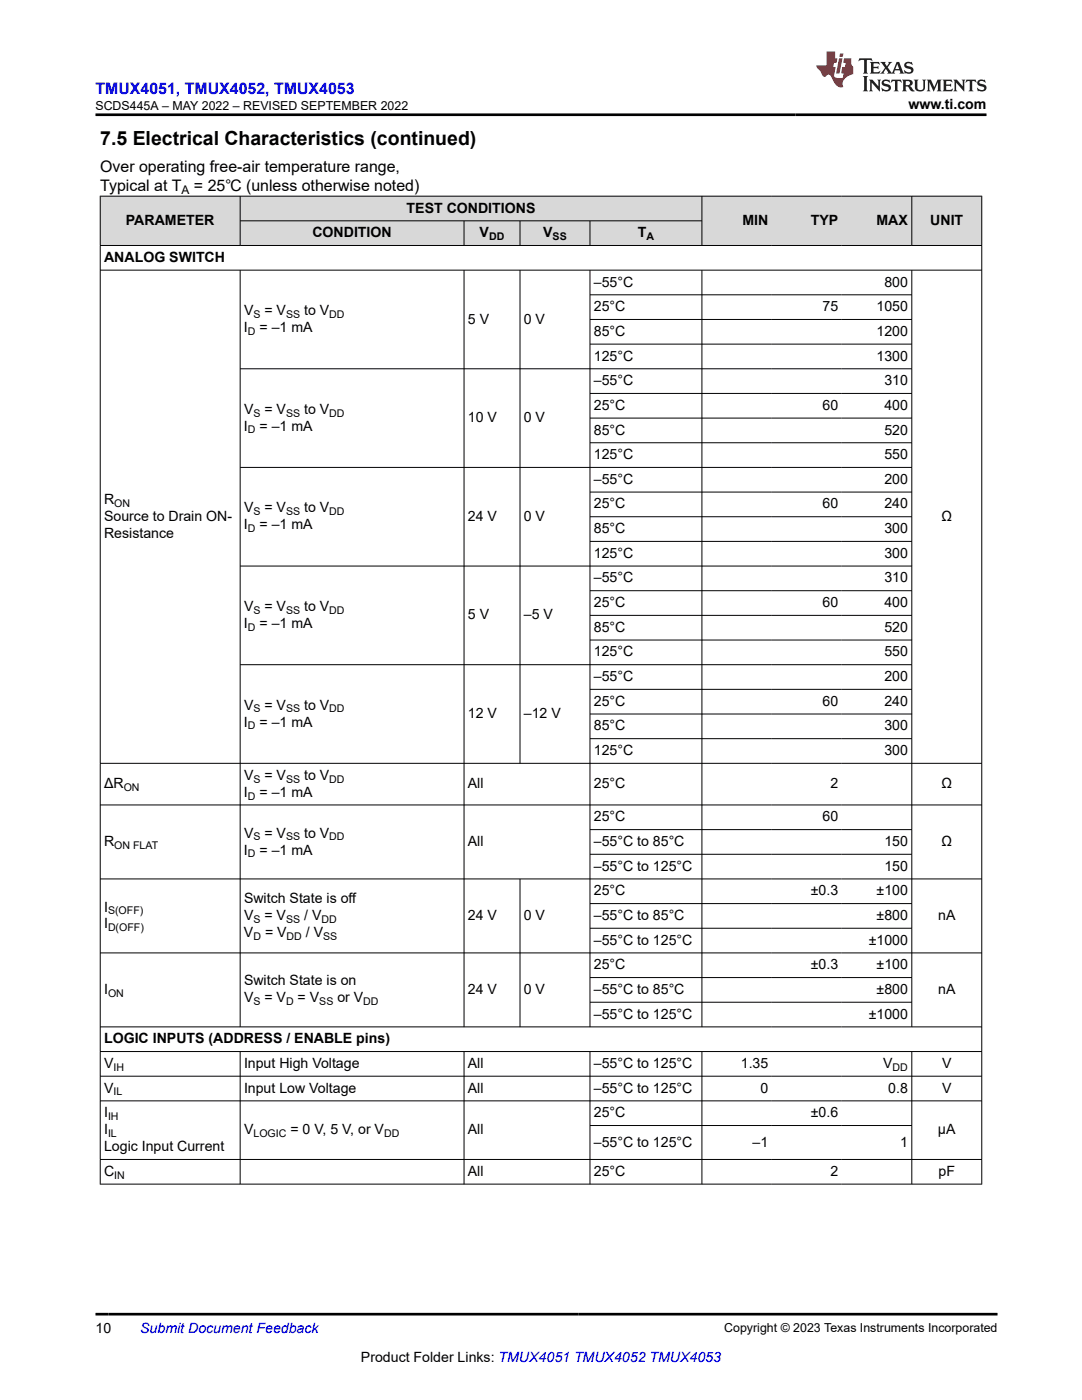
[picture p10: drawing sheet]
<svg xmlns="http://www.w3.org/2000/svg" width="216mm" height="279mm" viewBox="0 0 216 279" stroke-linecap="round" stroke-linejoin="round" font-family="sans-serif">
<g fill="#d8d8d8">
<path d="M20 39.1h175.9v5h-175.9z" fill-rule="evenodd"/>
<path d="M20.1 39.2h27.8v9.7h-27.8z" fill-rule="evenodd"/>
<path d="M48 39.2h92v4.8h-92z" fill-rule="evenodd"/>
<path d="M140.1 39.2h13.9v9.7h-13.9z" fill-rule="evenodd"/>
<path d="M154 39.2h14v9.7h-14z" fill-rule="evenodd"/>
<path d="M168 39.2h13.9v9.7h-13.9z" fill-rule="evenodd"/>
<path d="M182 39.2h13.8v9.7h-13.8z" fill-rule="evenodd"/>
<path d="M48 44.1h44.5v4.8h-44.5z" fill-rule="evenodd"/>
<path d="M92.7 44.1h11v4.8h-11z" fill-rule="evenodd"/>
<path d="M103.8 44.1h13.9v4.8h-13.9z" fill-rule="evenodd"/>
<path d="M117.8 44.1h22.2v4.8h-22.2z" fill-rule="evenodd"/>
</g>
<g fill="none" stroke="#000" stroke-width=".2">
<path d="M19.9 39.1h176.1M20 39.1v197.3M47.9 39.1v10M140.1 39.1v10M181.9 39.1v10M195.9 39.1v197.3M19.9 49h176.1M19.9 53.9h176.1M47.9 53.9v151.1M47.9 44.1h92.2M92.6 44.1v5M92.6 53.9v151.1"/>
<path d="M103.8 44.1v5M103.8 53.9v98.5M117.7 44.1v5M117.7 53.9v151.1M117.7 58.8h64.3M140.1 53.9v151.1M181.9 53.9v151.1M117.7 63.8h64.3M117.7 68.7h64.3M117.7 78.5h64.3M182 73.6h-134.1M117.7 83.4h64.3"/>
<path d="M117.7 88.4h64.3M117.7 98.2h64.3M182 93.3h-134.1M47.9 113h134.1M117.7 103.1h64.3M117.7 108h64.3M117.7 117.9h64.3M47.9 132.7h134.1M117.7 122.8h64.3M117.7 127.7h64.3M117.7 137.6h64.3M19.9 152.3h176.1"/>
<path d="M117.7 142.5h64.3M117.7 147.4h64.3M19.9 160.6h176.1M19.9 175.4h176.1M103.8 175.4v29.6M117.7 165.6h64.3M117.7 170.5h64.3M19.9 190.2h176.1M117.7 180.3h64.3M117.7 185.3h64.3M117.7 195.1h64.3M19.9 204.9h176.1"/>
<path d="M19.9 209.9h176.1M19.9 214.8h176.1M19.9 219.7h176.1M47.9 209.9v26.5M92.6 209.9v26.5M117.7 209.9v26.5M117.7 200h64.3M140.1 209.9v26.5M181.9 209.9v26.5M19.9 231.4h176.1M19.9 236.3h176.1M117.7 224.6h64.3"/>
</g>
<path d="M171.5 11.6l-.2 .6 .5-.2h.6v.1v2.2l-.2 .4h1l-.2-.4v-2.2v-.1h.5l.6 .2-.2-.6zM173.6 12.4l.2 .3v1.6l-.2 .4h1.9l.1-.6a1.08 1.08 0 0 1-1.3 .2v-.7h.6l.4 .2v-.7l-.4 .2h-.6v-.5l.2-.2a1 1 0 0 1 1 .3l-.1-.5zM175.7 12.4l.9 1.1-1 1.2h.9l-.2-.2 .5-.8 .4 .8-.2 .2h1.6l-.2-.2 .2-.5h.9l.1 .5-.1 .2h.9l-.2-.4-.8-1.9h-.5l-.9 2.1-.9-1.1 .9-1h-.8l.2 .2-.4 .6-.4-.6 .2-.2zM179 12.8l.4 1h-.7zM180.7 12.5a.65 .65 0 0 0-.2 .7 .65 .65 0 0 0 .6 .5l.6 .1 .1 .3a.79 .79 0 0 1-.7 .4 .79 .79 0 0 1-.7-.5l.1 .7 .2-.1a.93 .93 0 0 0 1.1 0 .93 .93 0 0 0 .4-.9 1.46 1.46 0 0 0-1.2-.6l-.1-.3a1.09 1.09 0 0 1 1.2 .2l-.2-.6-.1 .1-.5-.2zM172.2 15.2l.2 .4v2.2l-.2 .4h1l-.2-.4v-2.2l.2-.4zM173.4 15.9l.2 .4v1.5l-.2 .4h.8l-.3-.4 .1-1.3 1.6 1.8v-2l.2-.4h-.7l.1 .2 .1 1.1-1.2-1.3zM176.2 16a.65 .65 0 0 0-.2 .8 .65 .65 0 0 0 .6 .4l.6 .2 .1 .2a.79 .79 0 0 1-.7 .4 .79 .79 0 0 1-.7-.5l.1 .7 .2-.1a.93 .93 0 0 0 1.1 .1 .93 .93 0 0 0 .4-1 1.46 1.46 0 0 0-1.2-.5l-.1-.4a1.09 1.09 0 0 1 1.2 .2l-.1-.6-.2 .1-.5-.1zM177.9 15.9l-.1 .6a.63 .63 0 0 1 .8-.3v1.6l-.3 .4h1l-.2-.4v-1.6a.66 .66 0 0 1 .8 .3l-.1-.6zM180 15.9l.2 .4v1.5l-.2 .4h1l-.2-.2-.1-.7h.5l.1 .2a.79 .79 0 0 0 1.2 .6l-1-.9a.61 .61 0 0 0 .6-.6 .61 .61 0 0 0-.5-.7zM180.8 16.2h.1a.47 .47 0 0 1 .5 .1 .47 .47 0 0 1 .1 .5l-.1 .1-.7 .1zM182.3 15.9l.2 .2a2.27 2.27 0 0 0 .4 2 1.04 1.04 0 0 0 1.7-.7v-1.3l.2-.2h-.8l.2 .4v1.1a.6 .6 0 0 1-.6 .6 .6 .6 0 0 1-.6-.6v-1.1l.3-.4zM184.9 15.9l.2 .4v1.5l-.2 .4h.8l-.3-.4v-1.4l.9 1.9 .9-1.9v1.4l-.3 .4h1l-.2-.4v-1.5l.2-.4h-.8l-.7 1.5-.6-1.5zM188.1 15.9l.2 .4v1.5l-.2 .4h1.9l.1-.6a1.09 1.09 0 0 1-1.3 .2v-.7h.6l.4 .2v-.6l-.4 .2h-.6v-.6l.2-.1a1.01 1.01 0 0 1 1 .3l-.1-.6zM190.2 15.9l.3 .4v1.5l-.3 .4h.8l-.2-.4v-1.3l1.6 1.8v-2l.2-.4h-.7l.2 .2v1.1l-1.2-1.3zM192.8 15.9l-.1 .6a.63 .63 0 0 1 .8-.3v1.6l-.3 .4h1l-.2-.4v-1.6a.66 .66 0 0 1 .8 .3l-.1-.6zM195.2 16a.65 .65 0 0 0-.2 .8 .65 .65 0 0 0 .6 .4l.6 .2 .2 .2a.79 .79 0 0 1-.7 .4 .79 .79 0 0 1-.7-.5l.1 .7 .2-.1a.93 .93 0 0 0 1 .1 .93 .93 0 0 0 .5-1 1.46 1.46 0 0 0-1.3-.5v-.4a1.09 1.09 0 0 1 1.2 .2l-.2-.6-.2 .1-.5-.1z" fill="#231f20"/>
<path d="M164.9 10.3v2.7h-2l.1 .4 .8 1a.95 .95 0 0 0 1 .9 .59 .59 0 0 1 .5-.4 .59 .59 0 0 1 .5 .3l.4 .8a1.59 1.59 0 0 0 2.1 1.4 1.61 1.61 0 0 1 1-2.3l1-.3-.1-1.5a1.59 1.59 0 0 1-.3-1.7h-1.5l-.2 .9h.6l-.2 .9h-.5l-.2 .9v.3l.4 .1-.1 .9h-.7a.73 .73 0 0 1-1-.7l.3-1.5h-.5l.1-.9h.5l.2-.9h-.5v-1.3zM167.4 11.6l-.6 3.1h.7l.6-3.1zM167.6 10.7l-.1 .6h.7l.1-.6z" fill="#ed1c24"/>
<path d="M19.1 22.9h177.8M19.1 262.3h179.9" fill="none" stroke="#000" stroke-width=".53"/>
<text font-size="3.9" x="20" y="28.8">7.5 Electrical Characteristics (continued)</text>
<text font-size="3.2" fill="#00f" x="19.1" y="18.7">TMUX4051, TMUX4052, TMUX4053</text>
<g font-size="3.2">
<text x="20" y="34.3">Over operating free-air temperature range,</text>
<text x="20" y="38.1">Typical at T</text>
<text x="38.7" y="38.1">= 25℃ (unless otherwise noted)</text>
</g>
<g font-size="2.8">
<text x="181.3" y="21.8">www.ti.com</text>
<text x="25.1" y="44.9">PARAMETER</text>
<text x="62.3" y="47.3">CONDITION</text>
<text x="81.1" y="42.4">TEST CONDITIONS</text>
<text x="95.7" y="47.3">V</text>
<text x="108.4" y="47.3">V</text>
<text x="127.3" y="47.3">T</text>
<text x="148.1" y="44.9">MIN</text>
<text x="161.8" y="44.9">TYP</text>
<text x="174.9" y="44.9">MAX</text>
<text x="185.6" y="44.9">UNIT</text>
<text x="20.8" y="52.3">ANALOG SWITCH</text>
<text x="118.5" y="57.2">–55°C</text>
<text x="176.5" y="57.2">800</text>
<text x="48.7" y="62.9">V</text>
<text x="52.8" y="62.9">= V</text>
<text x="60.7" y="62.9">to V</text>
<text x="93.4" y="64.6">5 V</text>
<text x="104.5" y="64.6">0 V</text>
<text x="118.5" y="62.1">25°C</text>
<text x="164.1" y="62.1">75</text>
<text x="174.9" y="62.1">1050</text>
<text x="48.7" y="66.3">I</text>
<text x="51.8" y="66.3">= –1 mA</text>
<text x="118.5" y="67">85°C</text>
<text x="118.5" y="72">125°C</text>
<text x="174.9" y="67">1200</text>
<text x="174.9" y="72">1300</text>
<text x="118.5" y="76.9">–55°C</text>
<text x="176.5" y="76.9">310</text>
<text x="48.7" y="82.6">V</text>
<text x="52.8" y="82.6">= V</text>
<text x="60.7" y="82.6">to V</text>
<text x="118.5" y="81.8">25°C</text>
<text x="164.1" y="81.8">60</text>
<text x="176.5" y="81.8">400</text>
<text x="48.7" y="85.9">I</text>
<text x="51.8" y="85.9">= –1 mA</text>
<text x="93.4" y="84.3">10 V</text>
<text x="104.5" y="84.3">0 V</text>
<text x="118.5" y="86.7">85°C</text>
<text x="176.5" y="86.7">520</text>
<text x="118.5" y="91.6">125°C</text>
<text x="176.5" y="91.6">550</text>
<text x="20.8" y="100.6">R</text>
<text x="118.5" y="96.6">–55°C</text>
<text x="118.5" y="101.5">25°C</text>
<text x="164.1" y="101.5">60</text>
<text x="176.5" y="96.6">200</text>
<text x="176.5" y="101.5">240</text>
<text x="20.8" y="103.9">Source to Drain ON-</text>
<text x="20.8" y="107.3">Resistance</text>
<text x="48.7" y="105.6">I</text>
<text x="48.7" y="102.2">V</text>
<text x="51.8" y="105.6">= –1 mA</text>
<text x="52.8" y="102.2">= V</text>
<text x="60.7" y="102.2">to V</text>
<text x="93.4" y="103.9">24 V</text>
<text x="104.5" y="103.9">0 V</text>
<text x="118.5" y="106.4">85°C</text>
<text x="176.5" y="106.4">300</text>
<text x="187.9" y="103.9">Ω</text>
<text x="118.5" y="111.3">125°C</text>
<text x="176.5" y="111.3">300</text>
<text x="118.5" y="116.2">–55°C</text>
<text x="176.5" y="116.2">310</text>
<text x="48.7" y="125.3">I</text>
<text x="48.7" y="121.9">V</text>
<text x="51.8" y="125.3">= –1 mA</text>
<text x="52.8" y="121.9">= V</text>
<text x="60.7" y="121.9">to V</text>
<text x="93.4" y="123.6">5 V</text>
<text x="104.5" y="123.6">–5 V</text>
<text x="118.5" y="121.2">25°C</text>
<text x="164.1" y="121.2">60</text>
<text x="176.5" y="121.2">400</text>
<text x="118.5" y="126.1">85°C</text>
<text x="118.5" y="131">125°C</text>
<text x="176.5" y="126.1">520</text>
<text x="176.5" y="131">550</text>
<text x="118.5" y="135.9">–55°C</text>
<text x="176.5" y="135.9">200</text>
<text x="48.7" y="141.6">V</text>
<text x="52.8" y="141.6">= V</text>
<text x="60.7" y="141.6">to V</text>
<text x="93.4" y="143.3">12 V</text>
<text x="104.5" y="143.3">–12 V</text>
<text x="118.5" y="140.8">25°C</text>
<text x="164.1" y="140.8">60</text>
<text x="176.5" y="140.8">240</text>
<text x="48.7" y="145">I</text>
<text x="51.8" y="145">= –1 mA</text>
<text x="118.5" y="145.8">85°C</text>
<text x="176.5" y="145.8">300</text>
<text x="48.7" y="155.6">V</text>
<text x="52.8" y="155.6">= V</text>
<text x="60.7" y="155.6">to V</text>
<text x="118.5" y="150.7">125°C</text>
<text x="176.5" y="150.7">300</text>
<text x="20.8" y="157.3">ΔR</text>
<text x="48.7" y="159">I</text>
<text x="51.8" y="159">= –1 mA</text>
<text x="93.4" y="157.3">All</text>
<text x="118.5" y="157.3">25°C</text>
<text x="165.7" y="157.3">2</text>
<text x="187.9" y="157.3">Ω</text>
<text x="48.7" y="167.1">V</text>
<text x="52.8" y="167.1">= V</text>
<text x="60.7" y="167.1">to V</text>
<text x="118.5" y="163.9">25°C</text>
<text x="164.1" y="163.9">60</text>
<text x="20.8" y="168.8">R</text>
<text x="48.7" y="170.5">I</text>
<text x="51.8" y="170.5">= –1 mA</text>
<text x="93.4" y="168.8">All</text>
<text x="118.5" y="168.8">–55°C to 85°C</text>
<text x="118.5" y="173.8">–55°C to 125°C</text>
<text x="176.5" y="168.8">150</text>
<text x="176.5" y="173.8">150</text>
<text x="187.9" y="168.8">Ω</text>
<text x="118.5" y="178.7">25°C</text>
<text x="161.8" y="178.7">±0.3</text>
<text x="174.9" y="178.7">±100</text>
<text x="20.8" y="185.3">I</text>
<text x="20.8" y="181.9">I</text>
<text x="48.7" y="180.2">Switch State is off</text>
<text x="48.7" y="183.6">V</text>
<text x="52.8" y="183.6">= V</text>
<text x="60.7" y="183.6">/ V</text>
<text x="93.4" y="183.6">24 V</text>
<text x="104.5" y="183.6">0 V</text>
<text x="118.5" y="183.6">–55°C to 85°C</text>
<text x="174.9" y="183.6">±800</text>
<text x="187.2" y="183.6">nA</text>
<text x="48.7" y="187">V</text>
<text x="52.9" y="187">= V</text>
<text x="61" y="187">/ V</text>
<text x="118.5" y="188.5">–55°C to 125°C</text>
<text x="173.3" y="188.5">±1000</text>
<text x="48.7" y="196.7">Switch State is on</text>
<text x="118.5" y="193.4">25°C</text>
<text x="161.8" y="193.4">±0.3</text>
<text x="174.9" y="193.4">±100</text>
<text x="20.8" y="198.4">I</text>
<text x="48.7" y="200.1">V</text>
<text x="52.8" y="200.1">= V</text>
<text x="59.4" y="200.1">= V</text>
<text x="67.3" y="200.1">or V</text>
<text x="93.4" y="198.4">24 V</text>
<text x="104.5" y="198.4">0 V</text>
<text x="118.5" y="198.4">–55°C to 85°C</text>
<text x="118.5" y="203.3">–55°C to 125°C</text>
<text x="173.3" y="203.3">±1000</text>
<text x="174.9" y="198.4">±800</text>
<text x="187.2" y="198.4">nA</text>
<text x="20.8" y="208.2">LOGIC INPUTS (ADDRESS / ENABLE pins)</text>
<text x="20.8" y="213.1">V</text>
<text x="48.7" y="213.1">Input High Voltage</text>
<text x="93.4" y="213.1">All</text>
<text x="118.5" y="213.1">–55°C to 125°C</text>
<text x="147.8" y="213.1">1.35</text>
<text x="176.2" y="213.1">V</text>
<text x="188" y="213.1">V</text>
<text x="20.8" y="218.1">V</text>
<text x="48.7" y="218.1">Input Low Voltage</text>
<text x="93.4" y="218.1">All</text>
<text x="118.5" y="218.1">–55°C to 125°C</text>
<text x="151.7" y="218.1">0</text>
<text x="177.3" y="218.1">0.8</text>
<text x="188" y="218.1">V</text>
<text x="20.8" y="223">I</text>
<text x="20.8" y="226.4">I</text>
<text x="48.7" y="226.4">V</text>
<text x="57.9" y="226.4">= 0 V, 5 V, or V</text>
<text x="93.4" y="226.4">All</text>
<text x="118.5" y="223">25°C</text>
<text x="161.8" y="223">±0.6</text>
<text x="187.2" y="226.4">µA</text>
<text x="20.8" y="229.7">Logic Input Current</text>
<text x="118.5" y="228.8">–55°C to 125°C</text>
<text x="150.2" y="228.8">–1</text>
<text x="179.6" y="228.8">1</text>
<text x="20.8" y="234.7">C</text>
<text x="93.4" y="234.7">All</text>
<text x="118.5" y="234.7">25°C</text>
<text x="165.7" y="234.7">2</text>
<text x="187.3" y="234.7">pF</text>
<text x="19.1" y="266.1">10</text>
<text x="72" y="271.7">Product Folder Links: TMUX4051 TMUX4052 TMUX4053</text>
</g>
<text font-size="2.8" fill="#00f" x="28" y="266.1">Submit Document Feedback</text>
<g font-size="2.5">
<text x="19" y="21.9">SCDS445A – MAY 2022 – REVISED SEPTEMBER 2022</text>
<text x="144.5" y="265.8">Copyright © 2023 Texas Instruments Incorporated</text>
</g>
<text font-size="2.4" x="36.2" y="38.7">A</text>
<g font-size="2.1">
<text x="97.6" y="47.9">DD</text>
<text x="110.3" y="47.9">SS</text>
<text x="129" y="47.9">A</text>
<text x="50.6" y="63.4">S</text>
<text x="57.1" y="63.4">SS</text>
<text x="65.7" y="63.4">DD</text>
<text x="49.5" y="66.8">D</text>
<text x="50.6" y="83.1">S</text>
<text x="57.1" y="83.1">SS</text>
<text x="65.7" y="83.1">DD</text>
<text x="49.5" y="86.5">D</text>
<text x="22.8" y="101.1">ON</text>
<text x="49.5" y="106.2">D</text>
<text x="50.6" y="102.8">S</text>
<text x="57.1" y="102.8">SS</text>
<text x="65.7" y="102.8">DD</text>
<text x="49.5" y="125.9">D</text>
<text x="50.6" y="122.5">S</text>
<text x="57.1" y="122.5">SS</text>
<text x="65.7" y="122.5">DD</text>
<text x="50.6" y="142.2">S</text>
<text x="57.1" y="142.2">SS</text>
<text x="65.7" y="142.2">DD</text>
<text x="49.5" y="145.6">D</text>
<text x="24.7" y="157.9">ON</text>
<text x="49.5" y="159.6">D</text>
<text x="50.6" y="156.2">S</text>
<text x="57.1" y="156.2">SS</text>
<text x="65.7" y="156.2">DD</text>
<text x="50.6" y="167.7">S</text>
<text x="57.1" y="167.7">SS</text>
<text x="65.7" y="167.7">DD</text>
<text x="22.8" y="169.4">ON FLAT</text>
<text x="49.5" y="171.1">D</text>
<text x="21.6" y="185.9">D(OFF)</text>
<text x="21.6" y="182.5">S(OFF)</text>
<text x="50.6" y="184.2">S</text>
<text x="57.1" y="184.2">SS</text>
<text x="64.1" y="184.2">DD</text>
<text x="50.6" y="187.6">D</text>
<text x="57.2" y="187.6">DD</text>
<text x="64.5" y="187.6">SS</text>
<text x="21.6" y="198.9">ON</text>
<text x="50.6" y="200.6">S</text>
<text x="57.1" y="200.6">D</text>
<text x="63.7" y="200.6">SS</text>
<text x="72.5" y="200.6">DD</text>
<text x="22.6" y="213.7">IH</text>
<text x="178.1" y="213.7">DD</text>
<text x="22.6" y="218.6">IL</text>
<text x="21.6" y="223.5">IH</text>
<text x="21.6" y="226.9">IL</text>
<text x="50.6" y="226.9">LOGIC</text>
<text x="76.6" y="226.9">DD</text>
<text x="22.8" y="235.2">IN</text>
</g>
</svg>
